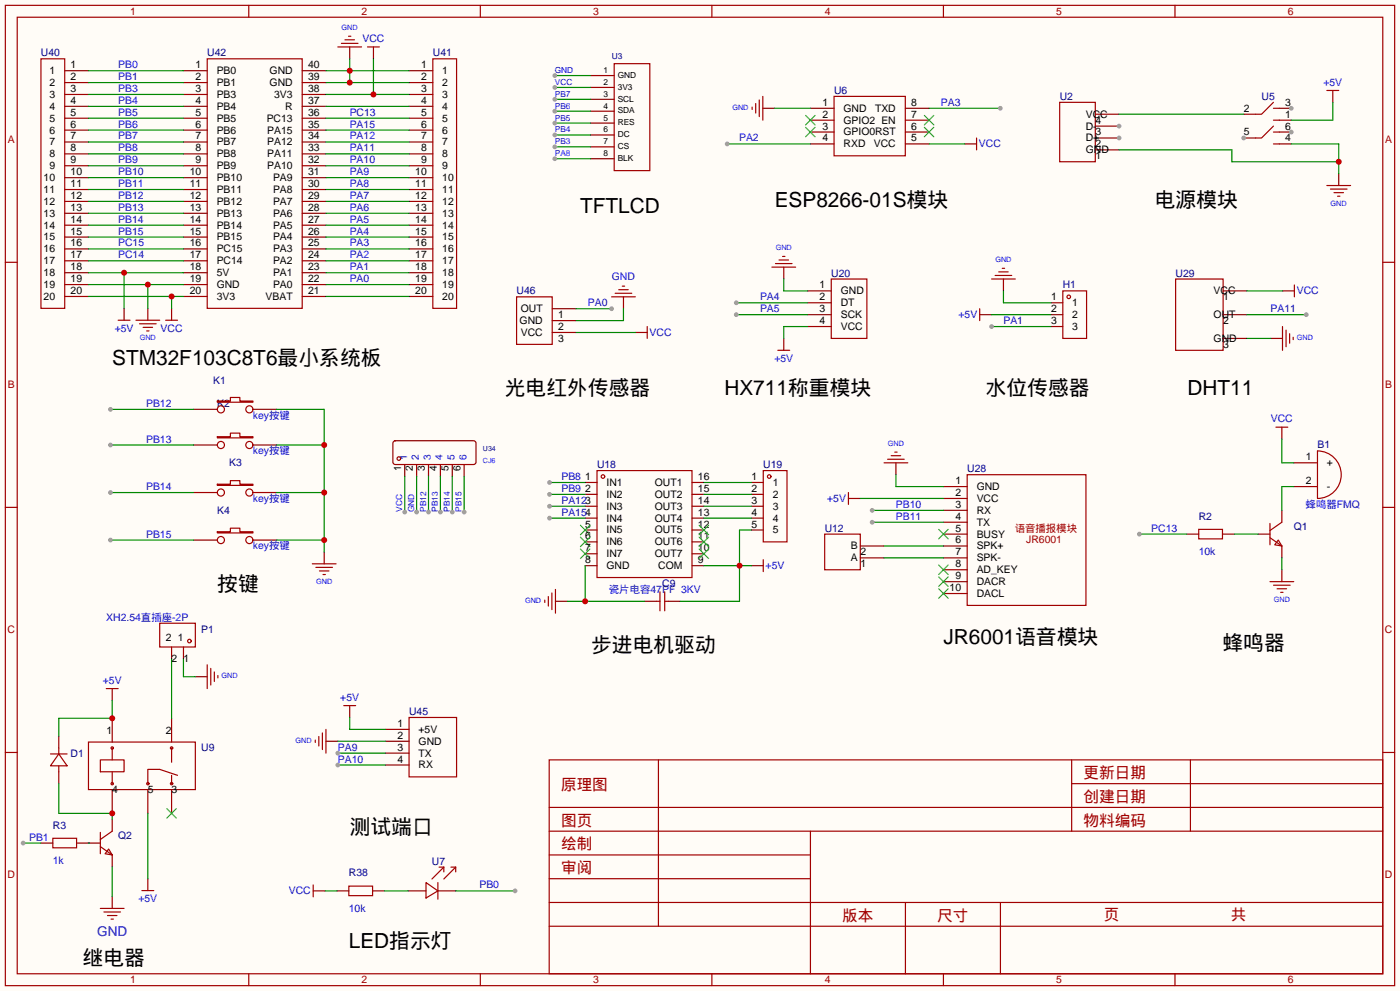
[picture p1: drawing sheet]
<svg xmlns="http://www.w3.org/2000/svg" width="299mm" height="212mm" viewBox="0 0 299 212" stroke-linecap="round" stroke-linejoin="round" font-family="sans-serif">
<path d="M0 0h299.5v211.8h-299.5z" fill="#fffcf7"/>
<g fill="none" stroke="#870000" stroke-width=".25">
<path d="M74.8 10v2.6M79.9 10v2.6M285.1 19.3v2.6M163.2 23.1h2.5M206.4 30.8h2.5M273.7 23.1h2.5M286.4 37.1v2.6M167.7 57.1v2.5M214.6 59.6v2.6M26.5 65.9v2.6M31.6 65.9v2.6M36.7 65.9v2.6"/>
<path d="M133.4 63.5v2.5M135.9 71.1h2.5M167.7 72.3v2.6M209.6 67.3h2.5M271.8 72.3h2.5M274.3 62.2h2.6M191.6 98.9v2.6M274.2 91.3v2.6M69.3 118v2.5M125.2 103.1h2.5M125.2 105.7h2.5M125.2 108.2h2.5"/>
<path d="M125.2 110.8h2.5M125.2 113.3h2.5M125.2 115.8h2.5M125.2 118.4h2.5M148 103.1h2.6M148 105.7h2.6M148 108.2h2.6M148 110.8h2.6M148 113.3h2.6M148 115.8h2.6M148 118.4h2.6M160.7 103.1h2.6"/>
<path d="M160.7 105.7h2.6M160.7 108.2h2.6M160.7 110.8h2.6M160.7 113.3h2.6M181.5 106.6h2.5M118.8 128.5h2.6M125.2 120.9h2.5M148 120.9h2.6M160.7 120.9h2.6M274.2 121.8v2.5M24 147.2v2.5M24 153.5v5.1"/>
<path d="M36.7 153.5v5.1M41.8 144.7h2.5M69.7 158.5h2.6M74.8 150.8v2.6M82.4 158.5h5.1M82.4 155.9h5.1M24 168.8v5.1M31.6 168.8v5.1M36.7 168.8v5.1M82.4 161h5.1M82.4 163.5h5.1M24 191.6v2.6"/>
<path d="M31.6 187.8v2.6M67 190.4h2.5"/>
</g>
<g fill="none" stroke="#a10000" stroke-width=".25">
<path d="M1.1 1.1h297.2v209.6h-297.2zM3.7 3.7h292.1v204.5h-292.1zM53.2 1.1v2.6M72.3 10h5M73 9.3h3.6M73.8 8.5h2M74.5 7.7h.6M78.6 10h2.6M102.7 1.1v2.6M152.3 1.1v2.6M201.8 1.1v2.6M251.3 1.1v2.6"/>
<path d="M283.8 19.3h2.6M160.9 22.9v.5M161.6 22.1v2.1M162.4 21.4v3.5M163.2 20.6v5.1M208.9 29.5v2.5M272.4 21.9l-2.5 2.5h-1.3M272.4 27l-2.5 2.5h-1.3M272.4 23.1h1.3M272.4 25.7h1.3M272.4 28.2h1.3M272.4 30.8h1.3"/>
<path d="M283.8 39.7h5.1M1.1 56.1h2.6M165.1 57.1h5.1M165.9 56.3h3.5M166.6 55.6h2.1M167.4 54.8h.5M212.1 59.6h5.1M212.9 58.9h3.5M213.6 58.1h2.1M214.4 57.4h.5M284.6 40.4h3.5M285.3 41.2h2.1"/>
<path d="M286.1 41.9h.5M295.8 56.1h2.5M25.3 68.5h2.5M29.1 68.5h5.1M29.8 69.2h3.6M30.6 70h2M31.4 70.7h.5M35.4 68.5h2.6M130.8 63.5h5.1M131.6 62.7h3.5M132.3 61.9h2.1M133.1 61.2h.5"/>
<path d="M138.4 69.8v2.5M166.4 74.9h2.5M209.6 66v2.5M274.3 69.8v5.1M275.1 70.6v3.5M275.9 71.3v2.1M276.6 72.1v.5M276.9 60.9v2.6M189.1 98.9h5.1M189.9 98.2h3.5M190.6 97.4h2.1M191.4 96.6h.5"/>
<path d="M272.9 91.3h2.6M1.1 108.5h2.6M127.7 100.6h20.3v22.9h-20.3zM163.3 119.6v2.6M163.3 100.6h5v15.2h-5zM181.5 105.3v2.5M295.8 108.5h2.5M66.8 120.5h5.1M67.6 121.3h3.5M68.3 122h2.1M69.1 122.8h.5M116.5 128.3v.5"/>
<path d="M117.3 127.5v2.1M118.1 126.8v3.5M118.8 126v5.1M271.7 124.3h5M272.4 125.1h3.6M273.2 125.9h2M273.9 126.6h.5M18.9 158.6h22.9v10.2h-22.9zM22.7 147.2h2.6M24 159.9v2.5M36.7 159.9v3M44.3 142.1v5.1"/>
<path d="M45.1 142.9v3.5M45.8 143.6v2.1M46.6 144.4v.5M67.4 158.2v.5M68.2 157.4v2.1M69 156.7v3.5M69.7 155.9v5.1M73.5 150.8h2.6M87.5 153.4h10.2v12.7h-10.2zM1.1 160.8h2.6M21.5 162.4h5v2.6h-5zM24 165v2.5"/>
<path d="M36.7 165.7v1.8M38 165.7l-3.8-1.2h-2.6v3M117.5 162.4h178.3v45.8h-178.3zM117.5 177.7h178.3M117.5 172.6h178.3M140.8 162.4v35.6M173.4 177.7v30.5M229.2 162.4v15.3M229.2 167.5h66.6M254.6 162.4v15.3M295.8 160.8h2.5M21.5 194.2h5"/>
<path d="M22.2 194.9h3.6M23 195.7h2M23.7 196.5h.6M30.4 190.4h2.5M67 189.2v2.5M117.5 182.8h55.9M117.5 198h178.3M117.5 192.9h178.3M117.5 187.8h55.9M193.7 192.9v15.3M214 192.9v15.3M53.2 208.2v2.5"/>
<path d="M102.7 208.2v2.5M152.3 208.2v2.5M201.8 208.2v2.5M251.3 208.2v2.5"/>
<circle cx="129" cy="101.9" r=".38"/>
<circle cx="164.5" cy="101.9" r=".38"/>
<circle cx="24" cy="159.9" r=".25"/>
<circle cx="36.7" cy="159.9" r=".25"/>
<circle cx="24" cy="167.5" r=".25"/>
<circle cx="31.6" cy="167.5" r=".25"/>
<circle cx="36.7" cy="167.5" r=".25"/>
</g>
<g fill="none" stroke="#3c3" stroke-width=".25">
<path d="M124.1 112.3l2.1 2M124.1 114.8l2.1 2.1M124.1 117.4l2.1 2M126.2 112.3l-2.1 2M126.2 114.8l-2.1 2.1M126.2 117.4l-2.1 2M149.5 117.4l2.1 2M149.5 114.8l2.1 2.1M149.5 112.3l2.1 2M151.6 117.4l-2.1 2M151.6 114.8l-2.1 2.1M151.6 112.3l-2.1 2"/>
<path d="M35.7 172.8l2 2.1M37.7 172.8l-2 2.1"/>
</g>
<circle cx="276.2" cy="23.1" r=".51" fill="#999"/>
<path d="M266 24.4h2.6M266 29.5h2.6M273.7 25.7h2.5M273.7 30.8h2.5" fill="none" stroke="#870000" stroke-width=".25"/>
<circle cx="266" cy="29.5" r=".51" fill="#999"/>
<path d="M273.7 28.2h2.5" fill="none" stroke="#870000" stroke-width=".25"/>
<circle cx="276.2" cy="28.2" r=".51" fill="#999"/>
<g fill="none" stroke="#a10000" stroke-width=".25">
<path d="M8.8 12.6h5v53.3h-5zM44.3 12.6h20.3v53.3h-20.3zM92.6 12.6h5.1v53.3h-5.1zM178.4 20.6h15.3v12.7h-15.3zM226.7 21.9h7.6v12.7h-7.6zM177.8 59.6h7.6v12.7h-7.6zM251.5 59.6h10.1v15.3h-10.1zM227.3 62.2h5.1v10.1h-5.1zM46.5 93.3h2.8v-.7h2v.7h2.8v.3h-7.6zM46.5 85.7h2.8v-.7h2v.7h2.8v.3h-7.6zM281.8 96.4a5.1 5.1 0 0 1 5.1 5.1 5.1 5.1 0 0 1-5.1 5.1zM46.5 113.7h2.8v-.8h2v.8h2.8v.2h-7.6z"/>
<path d="M46.5 103.5h2.8v-.8h2v.8h2.8v.3h-7.6zM256.4 113.2h5.1v2h-5.1zM271.7 114.9l2.5 1.8M271.7 111.9v4.6M273.4 115.4l.8 1.3-1.5-.2zM274.2 111.6l-2.5 1.8M34.2 133.2h7.6v5.1h-7.6zM140.4 128.5h.8M141.2 126.5v4.1M142.2 126.5v4.1M142.2 128.5h.7M12.6 159.9v1.3"/>
<path d="M10.8 161.2h3.6M11.3 179.2h5.1v2h-5.1zM12.6 161.2l1.8 2.5h-3.6zM12.6 163.7v1.3M21.5 177.9v4.6M24 177.7l-2.5 1.8M21.5 181l2.5 1.8M23.2 181.5l.8 1.3-1.5-.3zM74.6 189.4h5.1v2.1h-5.1zM91.1 188.7l2.6 1.7-2.6 1.6zM93.7 188.7v3.5M93.9 185.4h1"/>
<path d="M94.9 185.4l-2.5 2.5M94.9 185.4v1M96.5 185.4h1M97.5 185.4l-2.6 2.5M97.5 185.4v1"/>
<circle cx="228.6" cy="63.5" r=".38"/>
<circle cx="47.2" cy="87.5" r=".76"/>
<circle cx="47.2" cy="95.1" r=".76"/>
<circle cx="53.3" cy="95.1" r=".76"/>
<circle cx="53.3" cy="87.5" r=".76"/>
<circle cx="47.2" cy="105.3" r=".76"/>
<circle cx="47.2" cy="115.4" r=".76"/>
<circle cx="53.3" cy="105.3" r=".76"/>
<circle cx="53.3" cy="115.4" r=".76"/>
<circle cx="40.5" cy="137" r=".38"/>
</g>
<g fill="none" stroke="#870000" stroke-width=".25">
<path d="M13.8 15.1h5.1M13.8 17.7h5.1M39.2 15.1h5.1M39.2 17.7h5.1M64.6 15.1h5.1M64.6 17.7h5.1M87.5 15.1h5.1M87.5 17.7h5.1M13.8 20.2h5.1M13.8 22.7h5.1M13.8 27.8h5.1M13.8 30.4h5.1"/>
<path d="M13.8 32.9h5.1M13.8 35.4h5.1M13.8 38h5.1M13.8 25.3h5.1M39.2 20.2h5.1M39.2 22.7h5.1M39.2 27.8h5.1M39.2 30.4h5.1M39.2 32.9h5.1M39.2 35.4h5.1M39.2 38h5.1M39.2 25.3h5.1"/>
<path d="M64.6 20.2h5.1M64.6 22.7h5.1M64.6 27.8h5.1M64.6 30.4h5.1M64.6 32.9h5.1M64.6 35.4h5.1M64.6 38h5.1M64.6 25.3h5.1M87.5 20.2h5.1M87.5 22.7h5.1M87.5 27.8h5.1M87.5 30.4h5.1"/>
<path d="M87.5 32.9h5.1M87.5 35.4h5.1M87.5 38h5.1M87.5 25.3h5.1M173.3 23.1h5.1M173.3 25.7h5.1M173.3 28.2h5.1M173.3 30.8h5.1M193.7 23.1h5M193.7 25.7h5M193.7 28.2h5M193.7 30.8h5"/>
<path d="M234.3 32h5.1M234.3 29.5h5.1M13.8 40.5h5.1M13.8 43.1h5.1M13.8 45.6h5.1M13.8 48.1h5.1M13.8 50.7h5.1M13.8 53.2h5.1M13.8 55.8h5.1M13.8 58.3h5.1M39.2 40.5h5.1M39.2 43.1h5.1"/>
<path d="M39.2 45.6h5.1M39.2 48.1h5.1M39.2 50.7h5.1M39.2 53.2h5.1M39.2 55.8h5.1M39.2 58.3h5.1M64.6 40.5h5.1M64.6 43.1h5.1M64.6 45.6h5.1M64.6 48.1h5.1M64.6 50.7h5.1M64.6 53.2h5.1"/>
<path d="M64.6 55.8h5.1M64.6 58.3h5.1M87.5 40.5h5.1M87.5 43.1h5.1M87.5 45.6h5.1M87.5 48.1h5.1M87.5 50.7h5.1M87.5 53.2h5.1M87.5 55.8h5.1M87.5 58.3h5.1M13.8 60.8h5.1M13.8 63.4h5.1"/>
<path d="M39.2 60.8h5.1M39.2 63.4h5.1M64.6 60.8h5.1M64.6 63.4h5.1M87.5 60.8h5.1M87.5 63.4h5.1M172.7 62.2h5.1M172.7 67.3h5.1M172.7 64.7h5.1M172.7 69.8h5.1M224.8 67.3h2.5M224.8 64.7h2.5"/>
<path d="M224.8 69.8h2.5M261.6 62.2h5.1M261.6 67.3h5.1M261.6 72.3h5.1M41.4 95.1h5.1M41.4 87.5h5.1M54.1 95.1h5.1M54.1 87.5h5.1M276.7 98.9h5.1M41.4 115.4h5.1M41.4 105.3h5.1M54.1 115.4h5.1"/>
<path d="M54.1 105.3h5.1M253.9 114.2h2.5M261.5 114.2h2.5M269.1 114.2h2.6M274.2 109.1v2.5M274.2 116.7v2.6M276.7 104h5.1M36.7 138.3v2.5M39.2 138.3v2.5M137.9 128.5h2.5M142.9 128.5h2.6M12.6 157.4v2.5"/>
<path d="M12.6 165v2.5M24 175.1v2.6M8.8 180.2h2.5M16.4 180.2h5.1M24 182.8v2.5M72.1 190.4h2.5M79.7 190.4h2.5M87.3 190.4h3.8M93.7 190.4h3.8"/>
</g>
<path d="M172.3 24.7l2 2M172.3 27.2l2 2M174.3 24.7l-2 2M174.3 27.2l-2 2M197.7 27.2l2 2M197.7 24.7l2 2M199.7 27.2l-2 2M199.7 24.7l-2 2" fill="none" stroke="#3c3" stroke-width=".25"/>
<circle cx="239.4" cy="29.5" r=".51" fill="#999"/>
<path d="M234.3 27h5.1" fill="none" stroke="#870000" stroke-width=".25"/>
<circle cx="239.4" cy="27" r=".51" fill="#999"/>
<g fill="none" stroke="#870000" stroke-width=".25">
<path d="M234.3 24.4h5.1M118.1 66h5.1M118.1 68.5h5.1M118.1 71.1h5.1M184 116.7h5.1M184 119.3h5.1M201.8 104h5.1M201.8 106.6h5.1M201.8 109.1h5.1M201.8 111.6h5.1M201.8 114.2h5.1M201.8 116.7h5.1"/>
<path d="M201.8 119.3h5.1M201.8 121.8h5.1M201.8 124.3h5.1M201.8 126.9h5.1"/>
</g>
<path d="M110.5 63.5h7.6v10.1h-7.6zM176.4 114.2h7.6v7.6h-7.6zM206.9 101.5h25.4v27.9h-25.4z" fill="none" stroke="#a10000" stroke-width=".25"/>
<path d="M200.8 113.2l2 2M202.8 113.2l-2 2M200.8 120.8l2 2M200.8 123.3l2 2M200.8 125.9l2 2M202.8 120.8l-2 2M202.8 123.3l-2 2M202.8 125.9l-2 2" fill="none" stroke="#3c3" stroke-width=".25"/>
<path d="M79.9 12.6v7.6M69.7 20.2h17.8M72.3 158.5h10.1M74.8 153.4v2.5h7.6" fill="none" stroke="#008700" stroke-width=".25"/>
<circle cx="79.9" cy="20.2" r=".63" fill="#c00"/>
<path d="M18.9 58.3h20.3M26.5 58.3v7.6" fill="none" stroke="#008700" stroke-width=".25"/>
<circle cx="26.5" cy="58.3" r=".63" fill="#c00"/>
<path d="M18.9 60.8h20.3M31.6 60.8v5.1" fill="none" stroke="#008700" stroke-width=".25"/>
<circle cx="31.6" cy="60.8" r=".63" fill="#c00"/>
<path d="M18.9 63.4h20.3M36.7 63.4v2.5" fill="none" stroke="#008700" stroke-width=".25"/>
<circle cx="36.7" cy="63.4" r=".63" fill="#c00"/>
<path d="M69.7 15.1h17.8M69.7 17.7h17.8M74.8 12.6v5.1" fill="none" stroke="#008700" stroke-width=".25"/>
<g fill="#c00">
<circle cx="74.8" cy="15.1" r=".63"/>
<circle cx="74.8" cy="17.7" r=".63"/>
</g>
<path d="M59.2 87.5h10.1v30.5M59.2 95.1h10.1M59.2 115.4h10.1M59.2 105.3h10.1" fill="none" stroke="#008700" stroke-width=".25"/>
<g fill="#c00">
<circle cx="69.3" cy="115.4" r=".63"/>
<circle cx="69.3" cy="95.1" r=".63"/>
<circle cx="69.3" cy="105.3" r=".63"/>
</g>
<g fill="none" stroke="#008700" stroke-width=".25">
<path d="M165.7 23.1h7.6M198.7 30.8h7.7M123.2 71.1h12.7M133.4 66v2.5h-10.2M212.1 67.3h12.7M214.6 62.2v2.5h10.2M266.7 72.3h5.1M266.7 62.2h7.6M274.2 93.9v5h2.5M274.2 119.3v2.5M24 149.7v3.8h-11.4v3.9M39.2 140.8v3.9h2.6"/>
<path d="M69.5 190.4h2.6"/>
</g>
<circle cx="24" cy="153.5" r=".63" fill="#c00"/>
<path d="M167.7 59.6v2.6h5M172.7 69.8h-5v2.5M121.4 128.5h16.5M125.2 120.9v7.6M31.6 173.9v13.9M24 185.3v6.3" fill="none" stroke="#008700" stroke-width=".25"/>
<circle cx="125.2" cy="128.5" r=".64" fill="#c00"/>
<path d="M160.7 113.3h-2.5v15.2h-12.7M150.6 120.9h10.1" fill="none" stroke="#008700" stroke-width=".25"/>
<circle cx="158.2" cy="120.9" r=".64" fill="#c00"/>
<path d="M239.4 32h24.1v2.6h22.9M276.2 30.8h10.2v6.3" fill="none" stroke="#008700" stroke-width=".25"/>
<circle cx="286.4" cy="34.6" r=".63" fill="#c00"/>
<path d="M239.4 24.4h26.6M285.1 21.9v3.8h-8.9M117.5 103.1h7.7M150.6 103.1h10.1M150.6 105.7h10.1M150.6 108.2h10.1M150.6 110.8h10.1M184 106.6h17.8M191.6 101.5v2.5h10.2" fill="none" stroke="#008700" stroke-width=".25"/>
<circle cx="117.5" cy="103.1" r=".51" fill="#999"/>
<path d="M117.5 105.7h7.7" fill="none" stroke="#008700" stroke-width=".25"/>
<circle cx="117.5" cy="105.7" r=".51" fill="#999"/>
<path d="M117.5 108.2h7.7" fill="none" stroke="#008700" stroke-width=".25"/>
<circle cx="117.5" cy="108.2" r=".51" fill="#999"/>
<path d="M117.5 110.8h7.7" fill="none" stroke="#008700" stroke-width=".25"/>
<circle cx="117.5" cy="110.8" r=".51" fill="#999"/>
<path d="M157.5 64.7h15.2" fill="none" stroke="#008700" stroke-width=".25"/>
<circle cx="157.5" cy="64.7" r=".51" fill="#999"/>
<path d="M157.5 67.3h15.2" fill="none" stroke="#008700" stroke-width=".25"/>
<circle cx="157.5" cy="67.3" r=".51" fill="#999"/>
<path d="M12.6 167.5v6.4h11.4v1.2" fill="none" stroke="#008700" stroke-width=".25"/>
<circle cx="24" cy="173.9" r=".63" fill="#c00"/>
<path d="M5 180.2h3.8" fill="none" stroke="#008700" stroke-width=".25"/>
<circle cx="5" cy="180.2" r=".51" fill="#999"/>
<path d="M198.7 23.1h15.3M18.9 180.2h.1" fill="none" stroke="#008700" stroke-width=".25"/>
<circle cx="214" cy="23.1" r=".51" fill="#999"/>
<path d="M155.6 30.8h17.7" fill="none" stroke="#008700" stroke-width=".25"/>
<circle cx="155.6" cy="30.8" r=".51" fill="#999"/>
<path d="M243.7 114.2h10.2M264 114.2h5.1M276.7 104h-2.5v5.1" fill="none" stroke="#008700" stroke-width=".25"/>
<circle cx="243.7" cy="114.2" r=".51" fill="#999"/>
<path d="M82.2 190.4h5.1M97.5 190.4h12.7" fill="none" stroke="#008700" stroke-width=".25"/>
<circle cx="110.2" cy="190.4" r=".51" fill="#999"/>
<path d="M212.1 69.8h12.7" fill="none" stroke="#008700" stroke-width=".25"/>
<circle cx="212.1" cy="69.8" r=".51" fill="#999"/>
<path d="M266.7 67.3h12.7M36.7 140.8v12.7" fill="none" stroke="#008700" stroke-width=".25"/>
<circle cx="279.4" cy="67.3" r=".51" fill="#999"/>
<path d="M123.2 66h7.6" fill="none" stroke="#008700" stroke-width=".25"/>
<circle cx="130.8" cy="66" r=".51" fill="#999"/>
<path d="M23.6 87.5h17.8" fill="none" stroke="#008700" stroke-width=".25"/>
<circle cx="23.6" cy="87.5" r=".51" fill="#999"/>
<path d="M23.6 95.1h17.8" fill="none" stroke="#008700" stroke-width=".25"/>
<circle cx="23.6" cy="95.1" r=".51" fill="#999"/>
<path d="M23.6 105.3h17.8" fill="none" stroke="#008700" stroke-width=".25"/>
<circle cx="23.6" cy="105.3" r=".51" fill="#999"/>
<path d="M23.6 115.4h17.8" fill="none" stroke="#008700" stroke-width=".25"/>
<circle cx="23.6" cy="115.4" r=".51" fill="#999"/>
<g fill="none" stroke="#008700" stroke-width=".25">
<path d="M18.9 15.1h20.3M18.9 17.7h20.3M18.9 20.2h20.3M18.9 22.7h20.3M18.9 27.8h20.3M18.9 30.4h20.3M18.9 32.9h20.3M18.9 38h20.3M18.9 35.4h20.3M18.9 25.3h20.3M69.7 22.7h17.8M69.7 27.8h17.8"/>
<path d="M69.7 30.4h17.8M69.7 32.9h17.8M69.7 38h17.8M69.7 35.4h17.8M69.7 25.3h17.8M18.9 55.8h20.3M18.9 48.1h20.3M18.9 50.7h20.3M18.9 40.5h20.3M18.9 43.1h20.3M18.9 45.6h20.3M18.9 53.2h20.3"/>
<path d="M69.7 55.8h17.8M69.7 58.3h17.8M69.7 48.1h17.8M69.7 50.7h17.8M69.7 40.5h17.8M69.7 43.1h17.8M69.7 45.6h17.8M69.7 53.2h17.8M69.7 60.8h17.8M69.7 63.4h17.8M72.3 161h10.1"/>
</g>
<circle cx="72.3" cy="161" r=".51" fill="#999"/>
<path d="M72.3 163.5h10.1" fill="none" stroke="#008700" stroke-width=".25"/>
<circle cx="72.3" cy="163.5" r=".51" fill="#999"/>
<path d="M186.6 109.1h15.2" fill="none" stroke="#008700" stroke-width=".25"/>
<circle cx="186.6" cy="109.1" r=".51" fill="#999"/>
<path d="M186.6 111.6h15.2" fill="none" stroke="#008700" stroke-width=".25"/>
<circle cx="186.6" cy="111.6" r=".51" fill="#999"/>
<path d="M118.7 21.2h7.6M189.1 116.7h12.7M189.1 119.3h12.7" fill="none" stroke="#008700" stroke-width=".25"/>
<path d="M126.3 16.2h5.1M126.3 18.7h5.1M126.3 21.2h5.1M126.3 23.8h5.1M126.3 26.3h5.1M126.3 28.9h5.1M126.3 31.4h5.1M126.3 33.9h5.1" fill="none" stroke="#870000" stroke-width=".25"/>
<path d="M131.4 13.6h7.6v22.9h-7.6z" fill="none" stroke="#a10000" stroke-width=".25"/>
<circle cx="118.7" cy="21.2" r=".51" fill="#999"/>
<path d="M118.7 23.8h7.6" fill="none" stroke="#008700" stroke-width=".25"/>
<circle cx="118.7" cy="23.8" r=".51" fill="#999"/>
<path d="M118.7 26.3h7.6" fill="none" stroke="#008700" stroke-width=".25"/>
<circle cx="118.7" cy="26.3" r=".51" fill="#999"/>
<path d="M118.7 28.9h7.6" fill="none" stroke="#008700" stroke-width=".25"/>
<circle cx="118.7" cy="28.9" r=".51" fill="#999"/>
<path d="M118.7 31.4h7.6" fill="none" stroke="#008700" stroke-width=".25"/>
<circle cx="118.7" cy="31.4" r=".51" fill="#999"/>
<path d="M118.7 33.9h7.6" fill="none" stroke="#008700" stroke-width=".25"/>
<circle cx="118.7" cy="33.9" r=".51" fill="#999"/>
<path d="M118.7 16.2h7.6" fill="none" stroke="#008700" stroke-width=".25"/>
<circle cx="118.7" cy="16.2" r=".51" fill="#999"/>
<path d="M118.7 18.7h7.6" fill="none" stroke="#008700" stroke-width=".25"/>
<circle cx="118.7" cy="18.7" r=".51" fill="#999"/>
<g fill="none" stroke="#870000" stroke-width=".25">
<path d="M84.1 94.5l.4-.3h16.8l.3 .1 .2 .4v4.1l-.1 .2-.4 .3h-16.8l-.2-.1-.3-.4zM86.6 99.3v2.5M89.1 99.3v2.5M91.7 99.3v2.5M94.2 99.3v2.5M96.7 99.3v2.5M99.3 99.3v2.5"/>
<circle cx="85.3" cy="98" r=".38"/>
</g>
<path d="M86.6 101.8v7.7" fill="none" stroke="#008700" stroke-width=".25"/>
<circle cx="86.6" cy="109.5" r=".51" fill="#999"/>
<path d="M89.1 101.8v7.7" fill="none" stroke="#008700" stroke-width=".25"/>
<circle cx="89.1" cy="109.5" r=".51" fill="#999"/>
<path d="M91.7 101.8v7.7" fill="none" stroke="#008700" stroke-width=".25"/>
<circle cx="91.7" cy="109.5" r=".51" fill="#999"/>
<path d="M94.2 101.8v7.7" fill="none" stroke="#008700" stroke-width=".25"/>
<circle cx="94.2" cy="109.5" r=".51" fill="#999"/>
<path d="M96.7 101.8v7.7" fill="none" stroke="#008700" stroke-width=".25"/>
<circle cx="96.7" cy="109.5" r=".51" fill="#999"/>
<path d="M99.3 101.8v7.7" fill="none" stroke="#008700" stroke-width=".25"/>
<circle cx="99.3" cy="109.5" r=".51" fill="#999"/>
<g font-size="4.5">
<text x="124.1" y="45.5">TFTLCD</text>
<text x="165.7" y="44.2">ESP8266-01S模块</text>
<text x="247" y="44.2">电源模块</text>
<text x="24" y="78.1">STM32F103C8T6最小系统板</text>
<text x="108" y="84.5">光电红外传感器</text>
<text x="155" y="84.5">HX711称重模块</text>
<text x="210.8" y="84.5">水位传感器</text>
<text x="254" y="84.5">DHT11</text>
<text x="46.5" y="126.3">按键</text>
<text x="201.8" y="137.8">JR6001语音模块</text>
<text x="126.4" y="139.4">步进电机驱动</text>
<text x="261.5" y="139">蜂鸣器</text>
<text x="74.8" y="178.2">测试端口</text>
<text x="74.6" y="202.6">LED指示灯</text>
<text x="17.7" y="206.3">继电器</text>
</g>
<g font-size="3.3" fill="#a00000">
<text x="231.8" y="166.3">更新日期</text>
<text x="120" y="168.9">原理图</text>
<text x="231.8" y="171.4">创建日期</text>
<text x="120" y="176.5">图页</text>
<text x="231.8" y="176.5">物料编码</text>
<text x="120" y="181.6">绘制</text>
<text x="120" y="186.7">审阅</text>
<text x="180.2" y="196.8">版本</text>
<text x="200.5" y="196.8">尺寸</text>
<text x="236.1" y="196.6">页</text>
<text x="263.3" y="196.6">共</text>
</g>
<text font-size="2.9" fill="#00f" x="20.8" y="200">GND</text>
<g font-size="2.2" fill="#a00000">
<text x="27.8" y="3.1">1</text>
<text x="77.4" y="3.1">2</text>
<text x="126.9" y="3.1">3</text>
<text x="176.4" y="3.1">4</text>
<text x="226" y="3.1">5</text>
<text x="275.5" y="3.1">6</text>
<text x="1.7" y="30.6">A</text>
<text x="296.3" y="30.6">A</text>
<text x="1.7" y="83">B</text>
<text x="296.3" y="83">B</text>
<text x="217" y="113.6">语音播报模块</text>
<text x="219.5" y="116.2">JR6001</text>
<text x="1.6" y="135.4">C</text>
<text x="296.2" y="135.4">C</text>
<text x="1.6" y="187.8">D</text>
<text x="296.2" y="187.8">D</text>
<text x="27.8" y="210.2">1</text>
<text x="77.4" y="210.2">2</text>
<text x="126.9" y="210.2">3</text>
<text x="176.4" y="210.2">4</text>
<text x="226" y="210.2">5</text>
<text x="275.5" y="210.2">6</text>
</g>
<g font-size="2.2" fill="#00f">
<text x="77.5" y="9">VCC</text>
<text x="25.3" y="14.6">PB0</text>
<text x="25.3" y="17.1">PB1</text>
<text x="25.3" y="19.7">PB3</text>
<text x="25.3" y="22.2">PB4</text>
<text x="201.3" y="22.6">PA3</text>
<text x="283.1" y="18.3">+5V</text>
<text x="25.3" y="27.3">PB6</text>
<text x="25.3" y="29.8">PB7</text>
<text x="25.3" y="24.7">PB5</text>
<text x="74.8" y="24.7">PC13</text>
<text x="74.8" y="27.3">PA15</text>
<text x="74.8" y="29.8">PA12</text>
<text x="25.3" y="32.4">PB8</text>
<text x="25.3" y="34.9">PB9</text>
<text x="74.8" y="34.9">PA10</text>
<text x="74.8" y="32.4">PA11</text>
<text x="158.1" y="30.2">PA2</text>
<text x="209.4" y="31.5">VCC</text>
<text x="25.3" y="37.4">PB10</text>
<text x="25.3" y="40">PB11</text>
<text x="74.8" y="37.4">PA9</text>
<text x="74.8" y="40">PA8</text>
<text x="25.3" y="47.6">PB14</text>
<text x="25.3" y="42.5">PB12</text>
<text x="25.3" y="45.1">PB13</text>
<text x="74.8" y="42.5">PA7</text>
<text x="74.8" y="45.1">PA6</text>
<text x="74.8" y="47.6">PA5</text>
<text x="25.3" y="50.1">PB15</text>
<text x="25.3" y="52.7">PC15</text>
<text x="74.8" y="50.1">PA4</text>
<text x="74.8" y="52.7">PA3</text>
<text x="25.3" y="55.2">PC14</text>
<text x="74.8" y="55.2">PA2</text>
<text x="74.8" y="57.8">PA1</text>
<text x="130.9" y="59.9">GND</text>
<text x="74.8" y="60.3">PA0</text>
<text x="125.7" y="65.5">PA0</text>
<text x="162.6" y="64.2">PA4</text>
<text x="277.4" y="62.9">VCC</text>
<text x="24.5" y="71">+5V</text>
<text x="34.4" y="71">VCC</text>
<text x="138.9" y="71.8">VCC</text>
<text x="162.6" y="66.7">PA5</text>
<text x="205" y="68">+5V</text>
<text x="214.6" y="69.3">PA1</text>
<text x="271.8" y="66.7">PA11</text>
<text x="165.6" y="77.4">+5V</text>
<text x="31.2" y="87">PB12</text>
<text x="54.1" y="89.5">key按键</text>
<text x="31.2" y="94.6">PB13</text>
<text x="271.8" y="90.3">VCC</text>
<text x="54.1" y="97.1">key按键</text>
<text x="87.1" y="98.4" transform="rotate(-90 87.1 98.4)">1</text>
<text x="89.6" y="98.4" transform="rotate(-90 89.6 98.4)">2</text>
<text x="92.1" y="98.4" transform="rotate(-90 92.1 98.4)">3</text>
<text x="94.7" y="98.4" transform="rotate(-90 94.7 98.4)">4</text>
<text x="97.2" y="98.4" transform="rotate(-90 97.2 98.4)">5</text>
<text x="99.8" y="98.4" transform="rotate(-90 99.8 98.4)">6</text>
<text x="31.2" y="104.8">PB14</text>
<text x="54.1" y="107.3">key按键</text>
<text x="120.1" y="102.6">PB8</text>
<text x="120.1" y="105.1">PB9</text>
<text x="120.1" y="107.7">PA123</text>
<text x="177" y="107.3">+5V</text>
<text x="120.1" y="110.2">PA154</text>
<text x="191.6" y="108.6">PB10</text>
<text x="191.6" y="111.1">PB11</text>
<text x="246.3" y="113.6">PC13</text>
<text x="279.3" y="108.6">蜂鸣器FMQ</text>
<text x="31.2" y="114.9">PB15</text>
<text x="54.1" y="117.5">key按键</text>
<text x="256.4" y="118.7">10k</text>
<text x="163.8" y="121.7">+5V</text>
<text x="130.2" y="126.7">瓷片电容47PF 3KV</text>
<text x="22.7" y="132.7">XH2.54直插座-2P</text>
<text x="22" y="146.1">+5V</text>
<text x="72.8" y="149.8">+5V</text>
<text x="72.3" y="160.5">PA9</text>
<text x="72.3" y="163">PA10</text>
<text x="6.2" y="179.7">PB1</text>
<text x="11.3" y="184.8">1k</text>
<text x="61.8" y="191.2">VCC</text>
<text x="102.6" y="189.9">PB0</text>
<text x="29.6" y="192.9">+5V</text>
<text x="74.6" y="195">10k</text>
</g>
<g font-size="2.2" fill="#000080">
<text x="8.8" y="12">U40</text>
<text x="44.3" y="12">U42</text>
<text x="92.6" y="12">U41</text>
<text x="178.4" y="20.1">U6</text>
<text x="226.7" y="21.3">U2</text>
<text x="269.9" y="21.3">U5</text>
<text x="177.8" y="59.1">U20</text>
<text x="251.5" y="59.1">U29</text>
<text x="110.5" y="62.9">U46</text>
<text x="227.3" y="61.6">H1</text>
<text x="45.6" y="82.2">K1</text>
<text x="46.5" y="87">K2</text>
<text x="281.8" y="95.9">B1</text>
<text x="49" y="99.7">K3</text>
<text x="127.7" y="100.1">U18</text>
<text x="163.3" y="100.1">U19</text>
<text x="206.9" y="100.9">U28</text>
<text x="46.5" y="109.8">K4</text>
<text x="176.4" y="113.6">U12</text>
<text x="256.4" y="111.1">R2</text>
<text x="276.7" y="113.4">Q1</text>
<text x="141.7" y="125.5">C9</text>
<text x="43.1" y="135.2">P1</text>
<text x="87.5" y="152.8">U45</text>
<text x="15.1" y="161.9">D1</text>
<text x="43.1" y="160.6">U9</text>
<text x="11.3" y="177.1">R3</text>
<text x="25.3" y="179.4">Q2</text>
<text x="92.4" y="184.8">U7</text>
<text x="74.6" y="187.4">R38</text>
</g>
<g font-size="2.2">
<text x="10.6" y="15.8">1</text>
<text x="15.1" y="14.6">1</text>
<text x="15.1" y="17.1">2</text>
<text x="41.8" y="14.6">1</text>
<text x="41.8" y="17.1">2</text>
<text x="46.4" y="15.8">PB0</text>
<text x="57.7" y="15.8">GND</text>
<text x="65.9" y="17.1">39</text>
<text x="65.9" y="14.6">40</text>
<text x="90.1" y="14.6">1</text>
<text x="90.1" y="17.1">2</text>
<text x="94.6" y="15.8">1</text>
<text x="10.6" y="18.4">2</text>
<text x="10.6" y="20.9">3</text>
<text x="10.6" y="23.5">4</text>
<text x="15.1" y="19.7">3</text>
<text x="15.1" y="22.2">4</text>
<text x="41.8" y="19.7">3</text>
<text x="41.8" y="22.2">4</text>
<text x="46.4" y="18.4">PB1</text>
<text x="46.4" y="20.9">PB3</text>
<text x="46.4" y="23.5">PB4</text>
<text x="57.7" y="18.4">GND</text>
<text x="58.7" y="20.9">3V3</text>
<text x="61" y="23.5">R</text>
<text x="65.9" y="22.2">37</text>
<text x="65.9" y="19.7">38</text>
<text x="90.1" y="19.7">3</text>
<text x="90.1" y="22.2">4</text>
<text x="94.6" y="18.4">2</text>
<text x="94.6" y="20.9">3</text>
<text x="94.6" y="23.5">4</text>
<text x="175.9" y="22.6">1</text>
<text x="180.4" y="23.9">GND</text>
<text x="187.2" y="23.9">TXD</text>
<text x="194.9" y="22.6">8</text>
<text x="266.1" y="23.9">2</text>
<text x="274.9" y="22.6">3</text>
<text x="10.6" y="26">5</text>
<text x="10.6" y="28.5">6</text>
<text x="15.1" y="24.7">5</text>
<text x="15.1" y="27.3">6</text>
<text x="15.1" y="29.8">7</text>
<text x="41.8" y="27.3">6</text>
<text x="41.8" y="29.8">7</text>
<text x="41.8" y="24.7">5</text>
<text x="46.4" y="28.5">PB6</text>
<text x="46.4" y="26">PB5</text>
<text x="57" y="26">PC13</text>
<text x="57.2" y="28.5">PA15</text>
<text x="65.9" y="29.8">34</text>
<text x="65.9" y="27.3">35</text>
<text x="65.9" y="24.7">36</text>
<text x="90.1" y="24.7">5</text>
<text x="90.1" y="27.3">6</text>
<text x="90.1" y="29.8">7</text>
<text x="94.6" y="26">5</text>
<text x="94.6" y="28.5">6</text>
<text x="175.9" y="25.2">2</text>
<text x="175.9" y="27.7">3</text>
<text x="180.4" y="26.4">GPIO2 EN</text>
<text x="180.4" y="29">GPIO0RST</text>
<text x="194.9" y="27.7">6</text>
<text x="194.9" y="25.2">7</text>
<text x="232.3" y="27.7">D-</text>
<text x="232.3" y="25.2">VCC</text>
<text x="234.3" y="29">3</text>
<text x="234.3" y="26.4">4</text>
<text x="266.1" y="29">5</text>
<text x="274.9" y="25.2">1</text>
<text x="274.9" y="27.7">6</text>
<text x="10.6" y="31.1">7</text>
<text x="10.6" y="33.6">8</text>
<text x="15.1" y="32.4">8</text>
<text x="15.1" y="34.9">9</text>
<text x="41.8" y="32.4">8</text>
<text x="41.8" y="34.9">9</text>
<text x="46.4" y="31.1">PB7</text>
<text x="46.4" y="33.6">PB8</text>
<text x="57.2" y="33.6">PA11</text>
<text x="57.2" y="31.1">PA12</text>
<text x="65.9" y="34.9">32</text>
<text x="65.9" y="32.4">33</text>
<text x="90.1" y="32.4">8</text>
<text x="90.1" y="34.9">9</text>
<text x="94.6" y="31.1">7</text>
<text x="94.6" y="33.6">8</text>
<text x="175.9" y="30.2">4</text>
<text x="180.4" y="31.5">RXD</text>
<text x="186.9" y="31.5">VCC</text>
<text x="194.9" y="30.2">5</text>
<text x="232.3" y="32.8">GND</text>
<text x="232.3" y="30.2">D+</text>
<text x="234.3" y="34">1</text>
<text x="234.3" y="31.5">2</text>
<text x="274.9" y="30.2">4</text>
<text x="9.3" y="38.7">10</text>
<text x="9.3" y="41.2">11</text>
<text x="10.6" y="36.2">9</text>
<text x="15.1" y="37.4">10</text>
<text x="15.1" y="40">11</text>
<text x="40.6" y="37.4">10</text>
<text x="40.6" y="40">11</text>
<text x="46.4" y="36.2">PB9</text>
<text x="46.4" y="38.7">PB10</text>
<text x="46.4" y="41.2">PB11</text>
<text x="57.2" y="36.2">PA10</text>
<text x="58.4" y="41.2">PA8</text>
<text x="58.4" y="38.7">PA9</text>
<text x="65.9" y="40">30</text>
<text x="65.9" y="37.4">31</text>
<text x="88.8" y="37.4">10</text>
<text x="88.8" y="40">11</text>
<text x="94.6" y="36.2">9</text>
<text x="94.6" y="38.7">10</text>
<text x="94.6" y="41.2">11</text>
<text x="9.3" y="43.8">12</text>
<text x="9.3" y="46.3">13</text>
<text x="15.1" y="42.5">12</text>
<text x="15.1" y="45.1">13</text>
<text x="15.1" y="47.6">14</text>
<text x="40.6" y="42.5">12</text>
<text x="40.6" y="45.1">13</text>
<text x="40.6" y="47.6">14</text>
<text x="46.4" y="43.8">PB12</text>
<text x="46.4" y="46.3">PB13</text>
<text x="58.4" y="46.3">PA6</text>
<text x="58.4" y="43.8">PA7</text>
<text x="65.9" y="47.6">27</text>
<text x="65.9" y="45.1">28</text>
<text x="65.9" y="42.5">29</text>
<text x="88.8" y="42.5">12</text>
<text x="88.8" y="45.1">13</text>
<text x="88.8" y="47.6">14</text>
<text x="94.6" y="43.8">12</text>
<text x="94.6" y="46.3">13</text>
<text x="9.3" y="48.9">14</text>
<text x="9.3" y="51.4">15</text>
<text x="9.3" y="53.9">16</text>
<text x="15.1" y="50.1">15</text>
<text x="15.1" y="52.7">16</text>
<text x="40.6" y="50.1">15</text>
<text x="40.6" y="52.7">16</text>
<text x="46.4" y="48.9">PB14</text>
<text x="46.4" y="51.4">PB15</text>
<text x="46.4" y="53.9">PC15</text>
<text x="58.4" y="53.9">PA3</text>
<text x="58.4" y="51.4">PA4</text>
<text x="58.4" y="48.9">PA5</text>
<text x="65.9" y="52.7">25</text>
<text x="65.9" y="50.1">26</text>
<text x="88.8" y="50.1">15</text>
<text x="88.8" y="52.7">16</text>
<text x="94.6" y="48.9">14</text>
<text x="94.6" y="51.4">15</text>
<text x="94.6" y="53.9">16</text>
<text x="9.3" y="56.5">17</text>
<text x="9.3" y="59">18</text>
<text x="15.1" y="55.2">17</text>
<text x="15.1" y="57.8">18</text>
<text x="40.6" y="55.2">17</text>
<text x="40.6" y="57.8">18</text>
<text x="46.4" y="56.5">PC14</text>
<text x="46.4" y="59">5V</text>
<text x="58.4" y="59">PA1</text>
<text x="58.4" y="56.5">PA2</text>
<text x="65.9" y="57.8">23</text>
<text x="65.9" y="55.2">24</text>
<text x="88.8" y="55.2">17</text>
<text x="88.8" y="57.8">18</text>
<text x="94.6" y="56.5">17</text>
<text x="94.6" y="59">18</text>
<text x="9.3" y="61.6">19</text>
<text x="9.3" y="64.1">20</text>
<text x="15.1" y="60.3">19</text>
<text x="15.1" y="62.8">20</text>
<text x="40.6" y="60.3">19</text>
<text x="40.6" y="62.8">20</text>
<text x="46.4" y="61.6">GND</text>
<text x="46.4" y="64.1">3V3</text>
<text x="56.8" y="64.1">VBAT</text>
<text x="58.4" y="61.6">PA0</text>
<text x="65.9" y="62.8">21</text>
<text x="65.9" y="60.3">22</text>
<text x="88.8" y="60.3">19</text>
<text x="88.8" y="62.8">20</text>
<text x="94.6" y="61.6">19</text>
<text x="94.6" y="64.1">20</text>
<text x="175.3" y="61.6">1</text>
<text x="175.3" y="64.2">2</text>
<text x="179.8" y="62.9">GND</text>
<text x="179.8" y="65.5">DT</text>
<text x="224.8" y="64.2">1</text>
<text x="229.4" y="65.5">1</text>
<text x="259.6" y="62.9">VCC</text>
<text x="261.7" y="64.2">1</text>
<text x="111.1" y="69.3">GND</text>
<text x="111.4" y="66.7">OUT</text>
<text x="111.4" y="71.8">VCC</text>
<text x="119.4" y="68">1</text>
<text x="119.4" y="70.5">2</text>
<text x="175.3" y="66.7">3</text>
<text x="175.3" y="69.3">4</text>
<text x="179.8" y="68">SCK</text>
<text x="179.8" y="70.5">VCC</text>
<text x="224.8" y="66.7">2</text>
<text x="224.8" y="69.3">3</text>
<text x="229.4" y="68">2</text>
<text x="229.4" y="70.5">3</text>
<text x="259.6" y="68">OUT</text>
<text x="261.7" y="69.3">2</text>
<text x="119.4" y="73.1">3</text>
<text x="259.6" y="73.1">GND</text>
<text x="261.7" y="74.3">3</text>
<text x="85.8" y="100.6" transform="rotate(-90 85.8 100.6)">1</text>
<text x="88.3" y="100.6" transform="rotate(-90 88.3 100.6)">2</text>
<text x="90.9" y="100.6" transform="rotate(-90 90.9 100.6)">3</text>
<text x="93.4" y="100.6" transform="rotate(-90 93.4 100.6)">4</text>
<text x="96" y="100.6" transform="rotate(-90 96 100.6)">5</text>
<text x="98.5" y="100.6" transform="rotate(-90 98.5 100.6)">6</text>
<text x="279.3" y="98.4">1</text>
<text x="283.8" y="99.7">+</text>
<text x="125.2" y="102.6">1</text>
<text x="125.2" y="105.1">2</text>
<text x="129.7" y="103.9">IN1</text>
<text x="129.7" y="106.4">IN2</text>
<text x="140.1" y="106.4">OUT2</text>
<text x="140.1" y="103.9">OUT1</text>
<text x="149.3" y="107.7">14</text>
<text x="149.3" y="105.1">15</text>
<text x="149.3" y="102.6">16</text>
<text x="160.8" y="102.6">1</text>
<text x="160.8" y="105.1">2</text>
<text x="160.8" y="107.7">3</text>
<text x="165.3" y="103.9">1</text>
<text x="165.3" y="106.4">2</text>
<text x="204.4" y="103.5">1</text>
<text x="204.4" y="106">2</text>
<text x="208.9" y="104.7">GND</text>
<text x="208.9" y="107.3">VCC</text>
<text x="279.3" y="103.5">2</text>
<text x="283.8" y="104.7">-</text>
<text x="125.2" y="112.8">5</text>
<text x="129.7" y="109">IN3</text>
<text x="129.7" y="111.5">IN4</text>
<text x="140.1" y="111.5">OUT4</text>
<text x="140.1" y="109">OUT3</text>
<text x="149.3" y="112.8">12</text>
<text x="149.3" y="110.2">13</text>
<text x="160.8" y="110.2">4</text>
<text x="160.8" y="112.8">5</text>
<text x="165.3" y="109">3</text>
<text x="165.3" y="111.5">4</text>
<text x="204.4" y="108.6">3</text>
<text x="204.4" y="111.1">4</text>
<text x="204.4" y="113.6">5</text>
<text x="208.9" y="109.8">RX</text>
<text x="208.9" y="112.4">TX</text>
<text x="125.2" y="115.3">6</text>
<text x="125.2" y="117.8">7</text>
<text x="129.7" y="114">IN5</text>
<text x="129.7" y="116.6">IN6</text>
<text x="129.7" y="119.1">IN7</text>
<text x="140.1" y="119.1">OUT7</text>
<text x="140.1" y="116.6">OUT6</text>
<text x="140.1" y="114">OUT5</text>
<text x="149.3" y="117.8">10</text>
<text x="149.3" y="115.3">11</text>
<text x="165.3" y="114">5</text>
<text x="182" y="120">A</text>
<text x="182" y="117.4">B</text>
<text x="184.1" y="118.7">2</text>
<text x="204.4" y="116.2">6</text>
<text x="204.4" y="118.7">7</text>
<text x="208.9" y="114.9">BUSY</text>
<text x="208.9" y="117.4">SPK+</text>
<text x="208.9" y="120">SPK-</text>
<text x="125.2" y="120.4">8</text>
<text x="129.7" y="121.7">GND</text>
<text x="140.8" y="121.7">COM</text>
<text x="149.3" y="120.4">9</text>
<text x="184.1" y="121.3">1</text>
<text x="204.4" y="121.3">8</text>
<text x="204.4" y="123.8">9</text>
<text x="208.9" y="122.5">AD_KEY</text>
<text x="208.9" y="125.1">DACR</text>
<text x="203.1" y="126.3">10</text>
<text x="208.9" y="127.6">DACL</text>
<text x="35.5" y="137">2</text>
<text x="38" y="137">1</text>
<text x="36.7" y="141.6">2</text>
<text x="39.2" y="141.6">1</text>
<text x="85" y="155.4">1</text>
<text x="22.8" y="156.8">1</text>
<text x="35.5" y="156.8">2</text>
<text x="85" y="157.9">2</text>
<text x="85" y="160.5">3</text>
<text x="89.5" y="156.6">+5V</text>
<text x="89.5" y="159.2">GND</text>
<text x="89.5" y="161.7">TX</text>
<text x="85" y="163">4</text>
<text x="89.5" y="164.3">RX</text>
<text x="24" y="169.5">4</text>
<text x="31.6" y="169.5">5</text>
<text x="36.7" y="169.5">3</text>
</g>
<g font-size="1.8" fill="#00f">
<text x="118.7" y="15.6">GND</text>
<text x="118.7" y="20.7">PB7</text>
<text x="118.7" y="23.2">PB6</text>
<text x="118.7" y="18.2">VCC</text>
<text x="118.7" y="25.8">PB5</text>
<text x="118.7" y="28.3">PB4</text>
<text x="118.7" y="30.9">PB3</text>
<text x="118.7" y="33.4">PA8</text>
<text x="86" y="109.5" transform="rotate(-90 86 109.5)">VCC</text>
<text x="88.6" y="109.5" transform="rotate(-90 88.6 109.5)">GND</text>
<text x="91.1" y="109.5" transform="rotate(-90 91.1 109.5)">PB12</text>
<text x="93.7" y="109.5" transform="rotate(-90 93.7 109.5)">PB13</text>
<text x="96.2" y="109.5" transform="rotate(-90 96.2 109.5)">PB14</text>
<text x="98.7" y="109.5" transform="rotate(-90 98.7 109.5)">PB15</text>
</g>
<g font-size="1.8">
<text x="129.1" y="15.6">1</text>
<text x="132.1" y="16.6">GND</text>
<text x="129.1" y="18.2">2</text>
<text x="129.1" y="20.7">3</text>
<text x="129.1" y="23.2">4</text>
<text x="132.1" y="19.2">3V3</text>
<text x="132.1" y="21.7">SCL</text>
<text x="129.1" y="25.8">5</text>
<text x="129.1" y="28.3">6</text>
<text x="132.1" y="24.3">SDA</text>
<text x="132.1" y="26.8">RES</text>
<text x="132.1" y="29.3">DC</text>
<text x="129.1" y="30.9">7</text>
<text x="129.1" y="33.4">8</text>
<text x="132.1" y="31.9">CS</text>
<text x="132.1" y="34.4">BLK</text>
</g>
<text font-size="1.8" fill="#000080" x="130.9" y="12.5">U3</text>
<g font-size="1.6" fill="#00f">
<text x="73.1" y="6.4">GND</text>
<text x="156.7" y="23.5">GND</text>
<text x="284.6" y="43.9">GND</text>
<text x="165.9" y="53.5">GND</text>
<text x="212.9" y="56.1">GND</text>
<text x="29.9" y="72.7">GND</text>
<text x="277.4" y="72.7">GND</text>
<text x="189.9" y="95.3">GND</text>
<text x="67.6" y="124.8">GND</text>
<text x="112.3" y="128.9">GND</text>
<text x="272.5" y="128.6">GND</text>
<text x="47.4" y="145">GND</text>
<text x="63.2" y="158.8">GND</text>
</g>
<text font-size="1.5" fill="#00f" x="103.3" y="99">CJ6</text>
<text font-size="1.5" fill="#000080" x="103.3" y="96.5">U34</text>
</svg>
